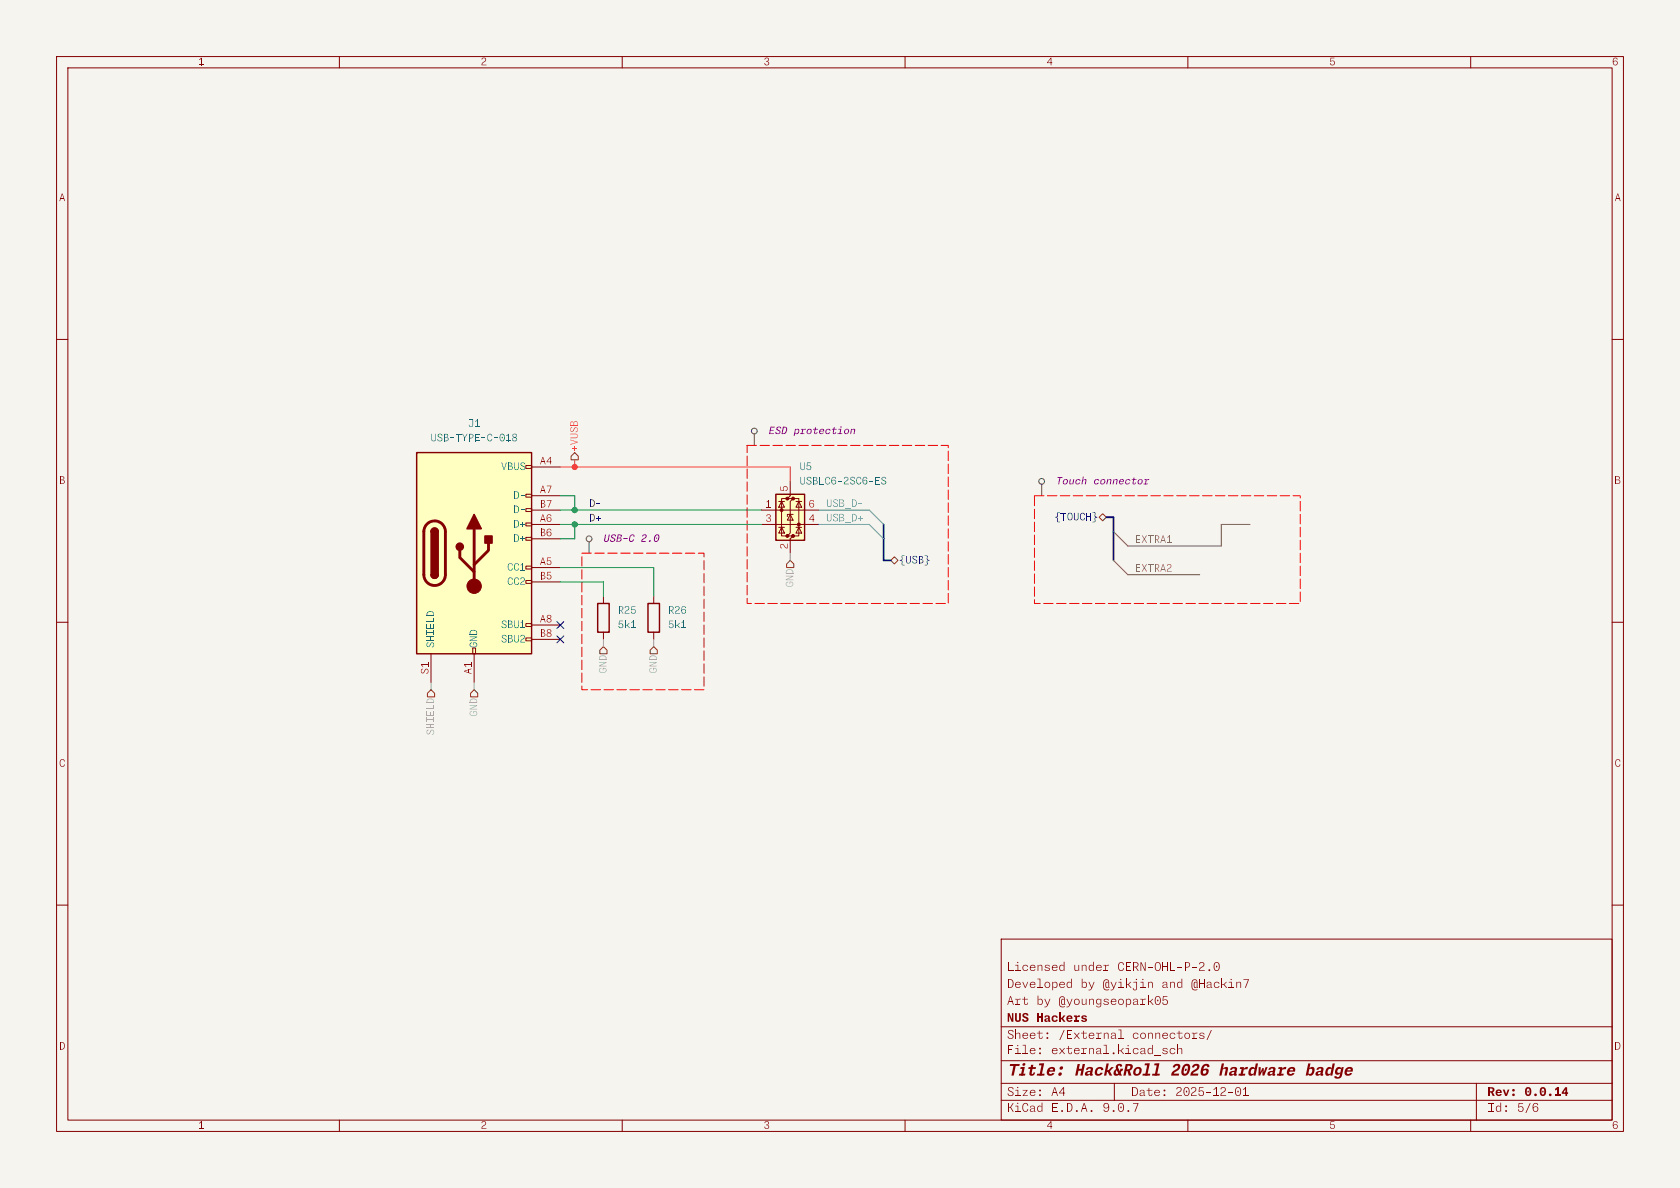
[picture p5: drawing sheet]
<svg xmlns="http://www.w3.org/2000/svg" width="297mm" height="210mm" viewBox="0 0 297 210" stroke-linecap="round" stroke-linejoin="round" font-family="sans-serif">
<path d="M0 0h297v210h-297z" fill="#f5f4ef" stroke="#f5f4ef" stroke-width=".18"/>
<g fill="none" stroke="#840000" stroke-width=".18">
<path d="M10 10h277v190h-277zM12 12h273v186h-273zM60 10v2M110 10v2M160 10v2M210 10v2M260 10v2M10 60h2M285 60h2M10 110h2M285 110h2M10 160h2"/>
<path d="M177 166h108v32h-108zM285 160h2M60 198v2M110 198v2M160 198v2M210 198v2M260 198v2"/>
</g>
<g fill="#840000">
<path d="M218.5 192.3a.57 .57 0 0 1 .7 0 .57 .57 0 0 1 .2 .7 .58 .58 0 0 1-.5 .8 .58 .58 0 0 1-.6-.8h.2a.43 .43 0 0 0 .1 .5 .43 .43 0 0 0 .6-.1l.1-.4a.43 .43 0 0 0-.2-.6 .43 .43 0 0 0-.5 .1l-.1 .5h-.2z"/>
<path d="M219.7 192.5l.5-.3-.2 .3-.3 .1z"/>
<path d="M220.1 192.2h.1v1.5h-.1z"/>
<path d="M219.7 193.6h1v.1h-1z"/>
<circle cx="205.9" cy="193.6" r=".17"/>
<circle cx="205.9" cy="192.8" r=".17"/>
<circle cx="218.9" cy="192.9" r=".15"/>
</g>
<path d="M177 194.5h108" fill="none" stroke="#840000" stroke-width=".18"/>
<g fill="#840000">
<path d="M200.3 195h1l-.6 1.5h-.1l.6-1.4h-.9z"/>
<circle cx="193" cy="196.4" r=".17"/>
</g>
<path d="M177 191.5h108" fill="none" stroke="#840000" stroke-width=".18"/>
<g fill="#840000">
<path d="M276.7 192.2h.3v1.5h-.3l.1-1.2-.5 .6h.9v.3h-1.1v-.3z"/>
<path d="M271.1 195.1l.6-.1 .2 .3-.1 .1a.37 .37 0 0 0-.5-.3 .37 .37 0 0 0-.2 .5v.1a.45 .45 0 0 0 0 .6 .45 .45 0 0 0 .6 .1 .41 .41 0 0 0-.1-.7 .41 .41 0 0 0-.6 .3 .5 .5 0 0 1 .8-.2 .5 .5 0 0 1-.1 .8 .5 .5 0 0 1-.7-.4l-.1-.6z"/>
<circle cx="183.9" cy="193.6" r=".17"/>
<circle cx="183.9" cy="192.8" r=".17"/>
<circle cx="266.3" cy="196.4" r=".17"/>
<circle cx="266.3" cy="195.6" r=".17"/>
</g>
<path d="M177 187.5h108" fill="none" stroke="#840000" stroke-width=".18"/>
<g fill="#840000">
<path d="M185.4 188.8a.64 .64 0 0 1 .8-.2 .64 .64 0 0 1 .3 .8h-1.1v-.2l.7 .1a.32 .32 0 0 0-.3-.4 .32 .32 0 0 0-.3 .3 .36 .36 0 0 0 0 .6 .36 .36 0 0 0 .6-.1h.3a.74 .74 0 0 1-1.2 .4 .74 .74 0 0 1 .2-1.3z"/>
<path d="M203.7 189.8h1.3v.3h-1.3z"/>
<path d="M227.8 188.8a.64 .64 0 0 1 .8-.2 .64 .64 0 0 1 .3 .8h-1.1l.1-.2 .7 .1a.32 .32 0 0 0-.3-.4 .32 .32 0 0 0-.3 .3 .36 .36 0 0 0 0 .6 .36 .36 0 0 0 .5-.1h.4a.74 .74 0 0 1-1.2 .4 .74 .74 0 0 1 .1-1.3z"/>
<path d="M182.2 185.4l.6-.1 .2 .5h-.9v-.1h.8a.41 .41 0 0 0-.5-.3 .41 .41 0 0 0-.3 .5 .41 .41 0 0 0 .5 .3l.4-.1a.55 .55 0 0 1-.8 .1 .55 .55 0 0 1 0-.8z"/>
<path d="M203.7 184.7h.1v1.6l-.1-.2z"/>
<path d="M204.1 186.6h1.1v.1h-1.1z"/>
<path d="M205.6 185.4l.5-.1 .3 .3-.3-.2a.23 .23 0 0 0-.3-.1 .23 .23 0 0 0-.1 .3l.2 .1a.36 .36 0 0 1 .5 .4 .36 .36 0 0 1-.6 .2l-.2-.1-.1-.2h.1a.32 .32 0 0 0 .3 .3 .32 .32 0 0 0 .3-.4l-.3-.1a.3 .3 0 0 1-.3-.1 .3 .3 0 0 1 0-.3z"/>
<path d="M207 185.4l.5-.1 .3 .2-.2 .1a.39 .39 0 0 0-.5-.1 .39 .39 0 0 0 0 .6 .39 .39 0 0 0 .6-.1h.1a.55 .55 0 0 1-.9 .2 .55 .55 0 0 1 .1-.8z"/>
<path d="M208.2 184.7h.1v1.6h-.1z"/>
<path d="M208.3 185.4l.3-.1 .3 .1 .1 .9h-.1v-.7a.31 .31 0 0 0-.3-.2 .31 .31 0 0 0-.3 .2z"/>
<circle cx="187.4" cy="189.9" r=".31"/>
<circle cx="187.7" cy="188.8" r=".31"/>
<circle cx="183.9" cy="186.2" r=".17"/>
<circle cx="183.9" cy="185.4" r=".17"/>
</g>
<path d="M177 181.5h108" fill="none" stroke="#840000" stroke-width=".18"/>
<g fill="#840000">
<path d="M195.2 182.7l.4-.1 .3 .1 .1 .9h-.1v-.7a.31 .31 0 0 0-.3-.2 .31 .31 0 0 0-.4 .2z"/>
<path d="M196.5 182.7l.2-.1a.35 .35 0 0 1 .5 .3v.6h.2l-.1 .1-.2-.1v-.6a.29 .29 0 0 0-.3-.3 .29 .29 0 0 0-.3 .3h-.1z"/>
<path d="M196.4 183.2l.7-.2 .1 .1h-.5l-.2 .2a.31 .31 0 0 0 .3 .3 .31 .31 0 0 0 .3-.2 .36 .36 0 0 1-.4 .2 .36 .36 0 0 1-.3-.4z"/>
<path d="M197.7 183.5h.9v.1h-.9z"/>
<path d="M197.7 182h.5v1.6h-.1l.1-1.5h-.5z"/>
<path d="M212.1 182.7l.5-.1 .3 .3-.3-.2a.23 .23 0 0 0-.3-.1 .23 .23 0 0 0-.1 .3l.2 .1a.36 .36 0 0 1 .5 .4 .36 .36 0 0 1-.5 .2l-.3-.1-.1-.2h.1a.32 .32 0 0 0 .4 .3 .32 .32 0 0 0 .2-.4l-.3-.1a.3 .3 0 0 1-.3-.1 .3 .3 0 0 1 0-.3z"/>
<path d="M214.1 182.1h.1l-.8 1.7h-.1z"/>
<path d="M191.2 179.6l.5-.1 .4 .1v.2l-.6-.1 .2 .2a.38 .38 0 0 1 .5 .4 .38 .38 0 0 1-.6 .4 .41 .41 0 0 1-.5-.4l.7 .1v-.1l-.2-.1a.35 .35 0 0 1-.4-.2 .35 .35 0 0 1 0-.4z"/>
<path d="M181.1 176.2h.1v1.1a.22 .22 0 0 0 .2 .2 .22 .22 0 0 0 .2-.3h.1a.34 .34 0 0 1-.3 .5 .34 .34 0 0 1-.3-.4z"/>
<path d="M180.7 176.6h1v.1h-1z"/>
<path d="M205.6 176.1h.8v.1h-.7l-.1 .6a.49 .49 0 0 1 .8 .2 .49 .49 0 0 1-.3 .7 .49 .49 0 0 1-.6-.5h.1a.38 .38 0 0 0 .6 .2 .38 .38 0 0 0 .1-.5 .38 .38 0 0 0-.6 0h-.2z"/>
<path d="M189.4 173h.1v1.6l-.1-.2z"/>
<path d="M188.7 173.7l.4-.1 .3 .1v.2a.38 .38 0 0 0-.6-.1 .38 .38 0 0 0 0 .6 .38 .38 0 0 0 .6-.1 .46 .46 0 0 1-.7 .3 .46 .46 0 0 1-.1-.7z"/>
<path d="M201.6 174.5h.9v.1h-.9z"/>
<path d="M203 173.6l.1 .1v.9h-.1z"/>
<path d="M203.1 173.7l.3-.1 .3 .1 .1 .9h-.1v-.7a.31 .31 0 0 0-.3-.2 .31 .31 0 0 0-.3 .2z"/>
<path d="M188.1 170h.1v1.6l-.1-.2z"/>
<path d="M187.4 170.7l.4-.1 .3 .1v.2a.38 .38 0 0 0-.6-.1 .38 .38 0 0 0 0 .6 .38 .38 0 0 0 .6-.1 .46 .46 0 0 1-.7 .3 .46 .46 0 0 1-.1-.7z"/>
<path d="M195.5 170.7l.6-.1v.1l-.6 .2z"/>
<path d="M195.1 171.5h.8v.1h-.8z"/>
<path d="M214.7 170.2a.57 .57 0 0 1 .7 0 .57 .57 0 0 1 .2 .7 .58 .58 0 0 1-.5 .8 .58 .58 0 0 1-.5-.8h.1a.43 .43 0 0 0 .1 .5 .43 .43 0 0 0 .6-.1l.1-.4a.43 .43 0 0 0-.1-.6 .43 .43 0 0 0-.6 .1l-.1 .5h-.1z"/>
<circle cx="185.2" cy="183.5" r=".17"/>
<circle cx="185.2" cy="182.7" r=".17"/>
<circle cx="215.1" cy="170.8" r=".15"/>
</g>
<path d="M115.6 105.4v1.3M115.6 111.8v1.2M197 191.5v3M261 191.5v6.5" fill="none" stroke="#840000" stroke-width=".18"/>
<path d="M114.6 106.7h2v5.1h-2z" fill="none" stroke="#840000" stroke-width=".25"/>
<path d="M120.5 110.9h.8v.1h-.8z" fill="#006464"/>
<path d="M73.7 80h20.3v35.6h-20.3z" fill="#ffffc2"/>
<g fill="none" stroke="#840000" stroke-width=".18">
<path d="M93 82.3h1v.5h-1zM93 87.4h1v.5h-1zM93 89.9h1v.5h-1zM93 92.5h1v.5h-1zM93 95h1v.5h-1zM94 82.6h5.1M94 87.6h5.1M94 90.2h5.1M94 92.7h5.1M94 95.3h5.1M76.2 115.6v5.1M83.6 114.6h.5v1h-.5z"/>
<path d="M83.8 115.6v5.1M93 100.1h1v.5h-1zM93 102.6h1v.5h-1zM93 110.2h1v.5h-1zM93 112.8h1v.5h-1zM94 100.3h5.1M94 102.9h5.1M94 110.5h5.1M94 113h5.1"/>
</g>
<path d="M73.7 80h20.3v35.6h-20.3zM76.2 94a.64 .64 0 0 1 .6-.7 .64 .64 0 0 1 .7 .7M76.2 101.6a.64 .64 0 0 0 .6 .6 .64 .64 0 0 0 .7-.6" fill="none" stroke="#840000" stroke-width=".25"/>
<path d="M75.5 92.6a1.9 1.9 0 0 1 2.1-.4 1.9 1.9 0 0 1 1.1 1.8v7.6a1.91 1.91 0 0 1-1.9 1.9 1.91 1.91 0 0 1-1.9-1.9v-7.8l.2-.6zM81.3 97.3v1.3l2.5 2.5M83.8 93.5v10.1M86.4 96v1.3l-2.6 2.5" fill="none" stroke="#840000" stroke-width=".51"/>
<g fill="#840000" stroke="#840000" stroke-width=".25">
<path d="M76.2 94h1.3v7.6h-1.3z"/>
<path d="M76.4 93.5a.64 .64 0 0 1 .7-.1 .64 .64 0 0 1 .4 .6h-1.3z"/>
<path d="M76.2 101.6h1.3a.64 .64 0 0 1-.7 .6 .64 .64 0 0 1-.6-.6z"/>
<path d="M83.8 90.9l1.3 2.6h-2.6z"/>
<path d="M85.7 94.7h1.3v1.3h-1.3z"/>
<circle cx="81.3" cy="96.6" r=".63"/>
</g>
<circle cx="83.8" cy="103.6" r="1.27" fill="#840000" stroke="#840000" stroke-width=".18"/>
<path d="M90.7 76.8a.37 .37 0 0 1 .6 0 .37 .37 0 0 1-.3 .5 .28 .28 0 0 0 .3-.2 .28 .28 0 0 0-.3-.3 .28 .28 0 0 0-.2 .3 .61 .61 0 0 1 .6 .7 .41 .41 0 0 1-.7 .2 .41 .41 0 0 1 0-.6l.3-.1a.3 .3 0 0 0-.4 .3 .3 .3 0 0 0 .4 .3 .3 .3 0 0 0 .2-.4l-.6-.3z" fill="#006464"/>
<path d="M105.7 106.7h2v5.1h-2z" fill="none" stroke="#840000" stroke-width=".25"/>
<path d="M106.7 105.4v1.3M106.7 111.8v1.2" fill="none" stroke="#840000" stroke-width=".18"/>
<path d="M111.6 110.9h.8v.1h-.8z" fill="#006464"/>
<path d="M137.2 87.4h5v8.1h-5z" fill="#ffffc2"/>
<g fill="#840000" stroke="#840000" stroke-width=".18">
<circle cx="138.2" cy="90.2" r=".25"/>
<circle cx="139.2" cy="88.1" r=".25"/>
<circle cx="139.2" cy="94.7" r=".25"/>
<circle cx="140.2" cy="88.1" r=".25"/>
<circle cx="140.2" cy="94.7" r=".25"/>
<circle cx="141.2" cy="92.7" r=".25"/>
</g>
<g fill="none" stroke="#840000" stroke-width=".18">
<path d="M134.6 90.2h10.2M134.6 92.7h10.2M137.7 93.2h1M137.7 88.6h1M138.2 88.6l.5 1.1h-1zM138.2 93.2l.5 1h-1zM139.2 88.1h-1v6.6h1M139.7 85.1v2.5l-.5 .5h1l-.5 .5v5.6l-.5 .5h1l-.5 .6v2.5M139.7 90.9l.5 1h-1zM140.2 90.9h-1v.4M140.2 88.1h1v6.6h-1M140.7 93.2h1"/>
<path d="M140.7 88.6h1M141.2 88.6l.5 1.1h-1zM141.2 93.2l.5 1h-1z"/>
</g>
<path d="M137.2 87.4h5v8.1h-5z" fill="none" stroke="#840000" stroke-width=".25"/>
<g fill="none" stroke="#484848" stroke-width=".18">
<path d="M104.1 95.8v2"/>
<circle cx="104.1" cy="95.3" r=".51"/>
</g>
<path d="M115.9 94.6l.3-.1a.71 .71 0 0 1 .4 .6 .71 .71 0 0 1-.5 .7l-.4-.1-.1-.3h.2l.1 .2a.58 .58 0 0 0 .5-.4 .58 .58 0 0 0-.2-.6l-.3 .2-.1 .6h-.2z" fill="#840084"/>
<g fill="none" stroke="#484848" stroke-width=".18">
<path d="M184.1 85.6v2"/>
<circle cx="184.2" cy="85.1" r=".51"/>
</g>
<g fill="#840084">
<path d="M201.3 84.8a.48 .48 0 0 1 .6 .1 .48 .48 0 0 1 0 .7 .48 .48 0 0 1-.7-.1l-.1-.2h.2a.29 .29 0 0 0 .4 .1 .29 .29 0 0 0 .1-.4 .29 .29 0 0 0-.4-.1l-.1 .4h-.2z"/>
<path d="M202.3 84.7h.4l-.1 .9h-.2l.2-.8h-.3z"/>
<path d="M202.7 84.8l.5-.1v.1l-.5 .2z"/>
<path d="M202.2 85.5h.7v.1h-.7z"/>
</g>
<g fill="none" stroke="#484848" stroke-width=".18">
<path d="M133.3 76.7v2"/>
<circle cx="133.4" cy="76.2" r=".51"/>
</g>
<g fill="#840084">
<path d="M148.2 75.8h.5l-.1 .9h-.2l.2-.8h-.4z"/>
<path d="M148.1 76.6h.8v.1h-.8z"/>
<path d="M149.4 75.9a.48 .48 0 0 1 .6 .1 .48 .48 0 0 1 0 .7 .48 .48 0 0 1-.7-.1l-.1-.2h.2a.29 .29 0 0 0 .4 .1 .29 .29 0 0 0 .1-.3 .29 .29 0 0 0-.4-.2l-.1 .4h-.2z"/>
<path d="M150.5 75.8h.1v.2l-.1 .7h-.2z"/>
<path d="M150.6 75.9l.3-.1 .3 .1-.1 .8h-.2l.1-.7-.4 .1z"/>
<circle cx="148.7" cy="75.5" r=".13"/>
</g>
<path d="M132.1 78.7h35.5v28h-35.5v-28M102.9 97.8h21.6v24.1h-21.6v-24.1M182.9 87.6h47v19.1h-47v-19.1" fill="none" stroke="#f00" stroke-width=".18" stroke-dasharray="1.7 .6"/>
<path d="M101.6 80l.6 .6v.7h-1.2v-.7zM139.7 99.1l.6 .6v.6h-1.2v-.6zM194.3 91.4l.6-.6 .7 .6-.7 .7zM106.7 114.3l.6 .6v.7h-1.3v-.7zM115.6 114.3l.6 .6v.7h-1.3v-.7zM76.2 121.9l.6 .7v.6h-1.2v-.6zM83.2 122.6l.6-.7 .7 .7v.6h-1.3z" fill="none" stroke="#725600" stroke-width=".18"/>
<path d="M163.5 98.2h.4l.1 .6 .3 .2v.1l-.3 .2-.1 .6h-.4l.3-.1v-.3a.3 .3 0 0 1 .1-.4 .3 .3 0 0 1 .3 0h-.1a.57 .57 0 0 1-.3-.8z" fill="#000084"/>
<path d="M157.5 99.1l.6-.7 .6 .7-.6 .6z" fill="none" stroke="#725600" stroke-width=".18"/>
<path d="M156.2 92.7v6.4h1.3M195.6 91.4h1.2v7.7" fill="none" stroke="#000084" stroke-width=".3"/>
<path d="M139.7 97.8v1.3M106.7 113v1.3M115.6 113v1.3M76.2 120.7v1.2M83.8 120.7v1.2" fill="none" stroke="#9e9e9e" stroke-width=".18"/>
<path d="M99.1 82.6h40.6v2.5M101.6 81.3v1.3" fill="none" stroke="#f44336" stroke-width=".18"/>
<path d="M99.1 87.6h2.5v2.6M99.1 92.7h35.5M99.1 90.2h35.5M101.6 92.7v2.6h-2.5M99.1 100.3h16.5v5.1M99.1 102.9h7.6v2.5" fill="none" stroke="#009600" stroke-width=".18"/>
<path d="M196.8 99.1l2.6 2.5h12.7M221 92.7h-5.1v3.8h-16.5l-2.6-2.5" fill="none" stroke="#795548" stroke-width=".18"/>
<path d="M144.8 92.7h8.9l2.5 2.6M144.8 90.2h8.9l2.5 2.5" fill="none" stroke="#2196f3" stroke-width=".18"/>
<path d="M98.5 109.9l1.2 1.2M98.5 112.4l1.2 1.2M99.7 109.9l-1.2 1.2M99.7 112.4l-1.2 1.2" fill="none" stroke="#000084" stroke-width=".18"/>
<g fill="#009600" stroke="#009600" stroke-width=".18">
<circle cx="101.6" cy="92.7" r=".46"/>
<circle cx="101.6" cy="90.2" r=".46"/>
</g>
<circle cx="101.6" cy="82.6" r=".46" fill="#f44336" stroke="#f44336" stroke-width=".18"/>
<g font-size="2.8" fill="#840000">
<text x="178" y="190.7">Title:</text>
<text x="189.9" y="190.7">Hack&amp;Roll</text>
<text x="206.9" y="190.7">2026</text>
<text x="215.4" y="190.7">hardware</text>
<text x="230.6" y="190.7">badge</text>
</g>
<g font-size="2.1" fill="#840000">
<text x="178" y="172.1">Licensed</text>
<text x="189.7" y="172.1">under</text>
<text x="197.5" y="172.1">CERN-OHL-P-2.0</text>
<text x="178" y="178.1">Art</text>
<text x="178" y="175.1">Developed</text>
<text x="183.2" y="178.1">by</text>
<text x="187.1" y="178.1">@youngseopark05</text>
<text x="191" y="175.1">by</text>
<text x="194.9" y="175.1">@yikjin</text>
<text x="205.3" y="175.1">and</text>
<text x="210.5" y="175.1">@Hackin7</text>
<text x="178" y="184.1">Sheet:</text>
<text x="178" y="181.1">NUS Hackers</text>
<text x="187.1" y="184.1">/External</text>
<text x="200.1" y="184.1">connectors/</text>
<text x="178" y="186.8">File:</text>
<text x="185.8" y="186.8">external.kicad_sch</text>
<text x="178" y="197">KiCad</text>
<text x="178" y="194.2">Size:</text>
<text x="185.8" y="197">E.D.A.</text>
<text x="185.8" y="194.2">A4</text>
<text x="194.9" y="197">9.0.7</text>
<text x="200" y="194.2">Date:</text>
<text x="207.8" y="194.2">2025-12-01</text>
<text x="263" y="194.2">Rev:</text>
<text x="263" y="197">Id:</text>
<text x="268.2" y="197">5/6</text>
<text x="269.5" y="194.2">0.0.14</text>
</g>
<g font-size="1.8" fill="#840000">
<text x="35" y="11.9">1</text>
<text x="85" y="11.9">2</text>
<text x="135" y="11.9">3</text>
<text x="185" y="11.9">4</text>
<text x="235" y="11.9">5</text>
<text x="285" y="11.9">6</text>
<text x="10.4" y="35.9">A</text>
<text x="285.4" y="35.9">A</text>
<text x="10.4" y="85.9">B</text>
<text x="285.4" y="85.9">B</text>
<text x="10.4" y="135.9">C</text>
<text x="285.4" y="135.9">C</text>
<text x="10.4" y="185.9">D</text>
<text x="285.4" y="185.9">D</text>
<text x="35" y="199.9">1</text>
<text x="85" y="199.9">2</text>
<text x="135" y="199.9">3</text>
<text x="185" y="199.9">4</text>
<text x="235" y="199.9">5</text>
<text x="285" y="199.9">6</text>
</g>
<g font-size="1.8" fill="#006464">
<text x="82.7" y="75.8">J1</text>
<text x="76.1" y="78.4">USB-TYPE-C-018</text>
<text x="88.6" y="83.4">VBUS</text>
<text x="141.4" y="83.4">U5</text>
<text x="90.8" y="88.5">D-</text>
<text x="141.4" y="86">USBLC6-2SC6-ES</text>
<text x="90.8" y="91.1">D-</text>
<text x="90.8" y="93.6">D+</text>
<text x="89.7" y="101.2">CC1</text>
<text x="90.8" y="96.1">D+</text>
<text x="89.7" y="103.8">CC2</text>
<text x="88.6" y="111.4">SBU1</text>
<text x="88.6" y="113.9">SBU2</text>
<text x="109.2" y="108.8">R25</text>
<text x="109.2" y="111.4">5k1</text>
<text x="118.1" y="108.8">R26</text>
<text x="118.1" y="111.4">5k1</text>
<text x="77.1" y="114.6" transform="rotate(-90 77.1 114.6)">SHIELD</text>
<text x="84.7" y="114.6" transform="rotate(-90 84.7 114.6)">GND</text>
</g>
<g font-size="1.8" fill="#840084">
<text x="135.9" y="77.1">ESD protection</text>
<text x="186.7" y="86">Touch</text>
<text x="193.3" y="86">connector</text>
<text x="106.7" y="96.1">USB-C 2.0</text>
</g>
<g font-size="1.8" fill="#a90000">
<text x="95.4" y="82.3">A4</text>
<text x="95.4" y="87.4">A7</text>
<text x="95.4" y="89.9">B7</text>
<text x="135.3" y="89.9">1</text>
<text x="139.4" y="86.9" transform="rotate(-90 139.4 86.9)">5</text>
<text x="143" y="89.9">6</text>
<text x="95.4" y="92.5">A6</text>
<text x="95.4" y="95">B6</text>
<text x="135.3" y="92.5">3</text>
<text x="143" y="92.5">4</text>
<text x="95.4" y="100.1">A5</text>
<text x="139.4" y="97.1" transform="rotate(-90 139.4 97.1)">2</text>
<text x="95.4" y="102.6">B5</text>
<text x="95.4" y="110.2">A8</text>
<text x="95.4" y="112.8">B8</text>
<text x="75.9" y="119.2" transform="rotate(-90 75.9 119.2)">S1</text>
<text x="83.6" y="119.2" transform="rotate(-90 83.6 119.2)">A1</text>
</g>
<text font-size="1.8" fill="#f44336" x="102.5" y="79.8" transform="rotate(-90 102.5 79.8)">+VUSB</text>
<g font-size="1.8" fill="#0f0f0f">
<text x="104.1" y="89.8">D-</text>
<text x="104.1" y="92.4">D+</text>
</g>
<g font-size="1.8" fill="#2196f3">
<text x="146" y="89.8">USB_D-</text>
<text x="146" y="92.4">USB_D+</text>
</g>
<g font-size="1.8" fill="#000084">
<text x="186.4" y="92.3">{TOUCH}</text>
<text x="158.9" y="100">{USB}</text>
</g>
<g font-size="1.8" fill="#795548">
<text x="200.7" y="101.3">EXTRA2</text>
<text x="200.7" y="96.2">EXTRA1</text>
</g>
<g font-size="1.8" fill="#9e9e9e">
<text x="140.6" y="103.8" transform="rotate(-90 140.6 103.8)">GND</text>
<text x="107.6" y="119.1" transform="rotate(-90 107.6 119.1)">GND</text>
<text x="116.5" y="119.1" transform="rotate(-90 116.5 119.1)">GND</text>
<text x="77.1" y="130" transform="rotate(-90 77.1 130)">SHIELD</text>
<text x="84.7" y="126.7" transform="rotate(-90 84.7 126.7)">GND</text>
</g>
</svg>
